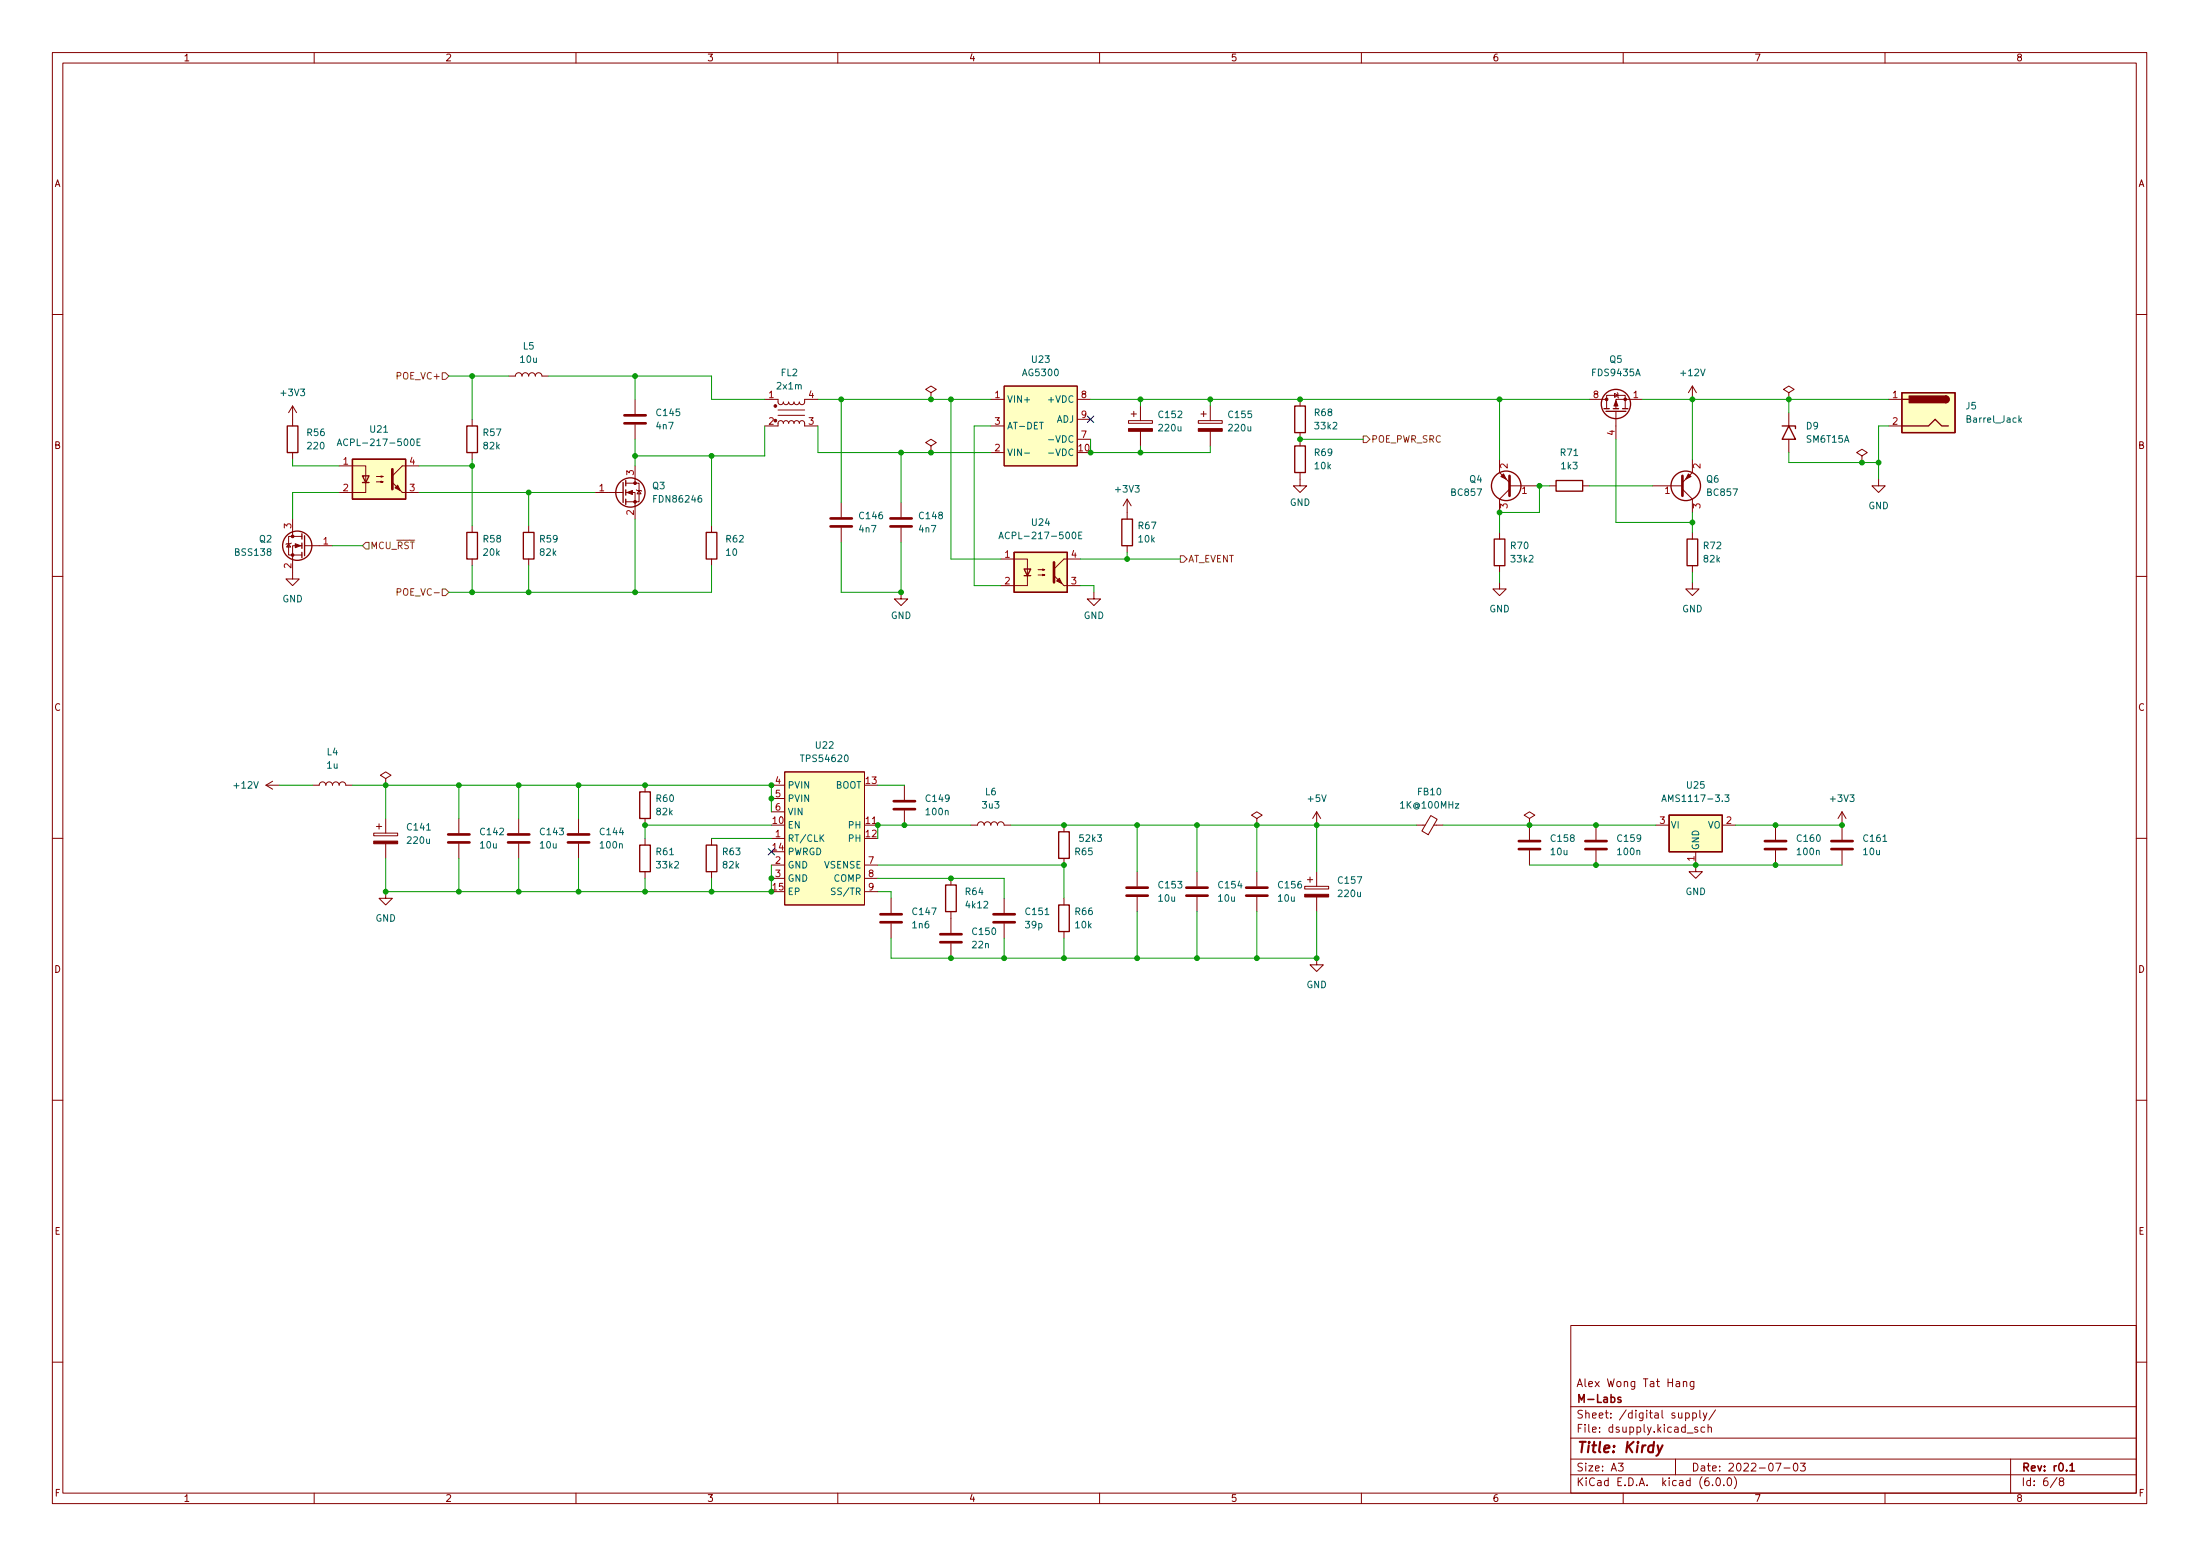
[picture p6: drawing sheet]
<svg xmlns="http://www.w3.org/2000/svg" width="420mm" height="297mm" viewBox="0 0 420 297" stroke-linecap="round" stroke-linejoin="round" font-family="sans-serif">
<g fill="none" stroke="#840000" stroke-width=".19">
<path d="M10 10h400v277h-400zM12 12h396v273h-396zM60 10v2M110 10v2M160 10v2M210 10v2M260 10v2M310 10v2M360 10v2M10 60h2M55.9 77.5v3.8M55.9 77.5l-.8 1.3"/>
<path d="M55.9 77.5l.7 1.3M97.2 71.8h1.2a.64 .64 0 0 1 .7-.6 .64 .64 0 0 1 .6 .6 .64 .64 0 0 1 .6-.6 .64 .64 0 0 1 .7 .6 .64 .64 0 0 1 .6-.6 .64 .64 0 0 1 .6 .6 .64 .64 0 0 1 .7-.6 .64 .64 0 0 1 .6 .6h1.3M121.3 76.2v2.8M146 76.2h2.6v.8l.5 .3 .4-.2 .1-.4 .1 .4 .3 .1 .4-.1 .2-.4 .1 .4 .3 .1 .5-.1 .1-.4 .2 .4 .2 .1h.4l.3-.5 .1 .4 .5 .1 .3-.3 .1-.7h2.5M148.6 79.3h5.1M148.6 78.3h5.1M177.8 75l1-.7-1-.6-1 .6 1 .7v1.2M177.8 76.2h.1M189.2 76.2h2.6M191.8 73.7h13.9v15.2h-13.9zM205.7 76.2h2.6M216 79h1"/>
<path d="M216.5 78.5v1M217.8 77.5v2.8M229.4 79h1M229.9 78.5v1M231.1 77.5v2.8M248.3 76.2v1.3M303.5 76.2h3.3M306.8 78v-2.5h3.6v2.5M308.4 75.1l.6 .4-.6 .4zM308.6 78.5v5.4M308.9 75l.2 1M313.7 76.2h-5.1v1.8"/>
<path d="M323.2 73.7l-.7 1.3M323.2 73.7v2.5M323.2 73.7l.8 1.3M341.6 75l1-.7-1-.6-1 .6 1 .7v1.2M341.6 76.2h.1M341.6 78.8v2.5M360.7 76.2h2.5M408 60h2M55.9 86.4v1.3M55.9 99.1v3.3M64.8 88.9h5v3.3M69.8 92.1v1.9h-5"/>
<path d="M71.9 92h1.3l-.4 .1v-.2l.4 .1M71.9 91h1.3l-.4 .1v-.3l.4 .2M76.8 94h3.2M80 88.9h-3.2l-1.9 1.9M90.2 80v1.3M90.2 86.4v1.3M113.7 94h5.3M119.5 94h1.8v5.1M119.5 92.2h2.5v3.6h-2.5M121.3 81.1v2.8M121.3 88.9v3.3M121.5 93.5l1.1 .3"/>
<path d="M122 93.6l.4 .7h-.7zM146 81.3h2.6v-.7l.5-.3 .4 .1 .1 .4 .1-.3 .3-.2 .4 .1 .2 .4 .2-.4 .5-.1 .2 .2 .1 .3 .2-.4 .4-.1 .3 .2 .2 .3 .1-.4 .4-.1 .4 .3 .1 .7h2.5M160.7 95.9v2.8M172.1 95.9v2.8M177.8 85.1l1-.6-1-.6-1 .6 1 .6v1.3M177.8 86.4h.1M189.2 86.4h2.6M189.2 81.3h2.6M205.7 83.9h2.6M205.7 80h2.6M215.3 95.3l-.8 1.3M215.3 95.3v3.8"/>
<path d="M215.3 95.3l.7 1.3M215.5 80.3h4.6v.5h-4.6zM217.8 82.3v2.8M228.9 80.3h4.5v.5h-4.5zM231.1 82.3v2.8M248.3 90.2v2.5h1.3l-1.3 1.3-1.3-1.3h1.3M248.3 82.6v2.5M286.4 87.7v2.5l1.9 1.9M288.3 93.4l-1.9 1.9v2.5M288.3 92.7h5.7M295.9 92.7h1.3M302.3 92.7h1.2"/>
<path d="M315.6 92.7h5.7M321.3 93.4l1.9 1.9v2.5M323.2 87.7v2.5l-1.9 1.9M341.6 83.9v2.5M355.6 87l1-.6-1-.6-1 .6 1 .6v1.3M355.6 88.3h.1M358.8 91.5v1.2h1.2l-1.2 1.3-1.3-1.3h1.3M360.7 81.3h2.5M10 110h2M55.1 103.8l.4 .6h-.8zM55.6 103.7l-1 .2M57.7 104.2h-1.8v6.3h1.2l-1.2 1.3-1.3-1.3h1.3"/>
<path d="M57.7 102.4h-2.6v3.6h2.6M58.2 104.2h5.3M90.2 100.4v1.2M90.2 106.7v1.3M101 100.4v1.2M101 106.7v1.3M135.9 100.4v1.2M135.9 106.7v1.3M160.7 100.7v2.8M172.1 113.1v1.2h1.3l-1.3 1.3-1.3-1.3h1.3M172.1 100.7v2.8M191.1 106.7h5.1v3.3"/>
<path d="M196.2 109.9v1.9h-5.1M198.2 109.8h1.3l-.4 .1v-.3l.4 .2M198.2 108.7h1.3l-.4 .2v-.3l.4 .1M203.2 111.8h3.2M206.4 106.7h-3.2l-1.9 1.9M208.9 113.1v1.2h1.3l-1.3 1.3-1.3-1.3h1.3M215.3 104.2v1.2M286.4 111.2v1.2h1.3l-1.3 1.3-1.3-1.3h1.3M286.4 101.6v1.3M286.4 108v1.3M323.2 111.2v1.2h1.3l-1.3 1.3-1.3-1.3h1.3M323.2 101.6v1.3"/>
<path d="M323.2 108v1.3M408 110h2M50.8 149.9h2.5M50.8 149.9l1.3 .8M52.1 149.1l-1.3 .8M59.7 149.9h1.3M61 149.9a.64 .64 0 0 1 .6-.6 .64 .64 0 0 1 .6 .6 .64 .64 0 0 1 .7-.6 .64 .64 0 0 1 .6 .6 .64 .64 0 0 1 .6-.6 .64 .64 0 0 1 .7 .6 .64 .64 0 0 1 .6-.6 .64 .64 0 0 1 .6 .6M66 149.9h1.3M71.4 159h4.5v.5h-4.5zM71.9 157.8h1M72.4 157.3v1M73.7 148.6l1-.6-1-.6-1.1 .6 1.1 .6v1.3"/>
<path d="M73.7 149.9h.1M73.7 156.2v2.8M87.6 156.2v2.8M99.1 156.2v2.8M110.5 156.2v2.8M123.2 149.9v1.3M123.2 156.2v1.3M147.3 149.9h2.6M147.3 152.4h2.6M147.3 155h2.6M149.9 147.4h15.2v25.4h-15.2zM165.1 157.5h2.5"/>
<path d="M172.7 149.9v2.8M172.7 154.7v2.8M185.4 157.5h1.3a.64 .64 0 0 1 .6-.6 .64 .64 0 0 1 .7 .6 .64 .64 0 0 1 .6-.6 .64 .64 0 0 1 .6 .6 .64 .64 0 0 1 .7-.6 .64 .64 0 0 1 .6 .6 .64 .64 0 0 1 .6-.6 .64 .64 0 0 1 .7 .6h1.2M203.2 157.5v1.3M240 156.2l1-.6-1-.6-1 .6 1 .6v1.3M240 157.5h.1M251.5 155v2.5M251.5 155l-.8 1.2M251.5 155l.7 1.2M270.5 157.5h1.7M273.3 155.7l1.2 .7-1.7 2.9-1.2-.7zM273.8 157.5h1.8"/>
<path d="M292.1 156.2l1-.6-1-.6-1 .6 1 .6v1.3M292.1 157.5h.1M292.1 157.5v2.8M304.8 157.5v2.8M316.2 157.5h2.6M328.9 157.5h2.6M339.1 157.5v2.8M351.8 155v5.3M351.8 155l-.8 1.2M351.8 155l.8 1.2M10 160h2M73.7 170.2v1.3h1.2l-1.2 1.3-1.3-1.3h1.3"/>
<path d="M73.7 161.1v2.8M87.6 161.1v2.8M99.1 161.1v2.8M110.5 161.1v2.8M123.2 160.1v1.2M123.2 166.4v1.3M135.9 160.1v1.2M135.9 166.4v1.3M147.3 160.1h2.6M147.3 165.1h2.6M147.3 167.7h2.6M165.1 165.1h2.5"/>
<path d="M165.1 167.7h2.5M165.1 170.2h2.5M170.2 171.5v2.8M170.2 176.3v2.8M181.6 167.7v1.2M181.6 174v4.1M191.8 171.5v2.8M191.8 176.3v2.8M203.2 163.9v1.2M203.2 171.5v1.3M203.2 177.8v1.3M217.2 166.4v2.8"/>
<path d="M217.2 171.2v2.8M228.6 166.4v2.8M228.6 171.2v2.8M240 166.4v2.8M240 171.2v2.8M249.2 169.2h4.5v.5h-4.5zM249.7 167.9h1M250.2 167.4v1M251.5 166.4v2.8M251.5 171.2v2.8M292.1 162.3v2.8M304.8 162.3v2.8"/>
<path d="M323.8 162.6v3.8h1.3l-1.3 1.3-1.2-1.3h1.2M339.1 162.3v2.8M351.8 162.3v2.8M408 160h2M181.6 180.1v2.8M251.5 182.9v1.3h1.2l-1.2 1.3-1.3-1.3h1.3M10 210h2M408 210h2M300 253h108v32h-108zM10 260h2M300 278.5h108M300 274.5h108"/>
<path d="M300 268.5h108M309.1 279.3h.9l-.5 .6 .4 .1v.7l-.2 .1-.6-.1M320 278.5v3M321.5 263.9l.2-.2 .4 .1v.9M321.5 263.7v1M321.9 269.8l.5-.1 .2 .3-.1 .6h-.6M321.9 269.7v1.5M322.2 273.6h1.2M323.3 269.8l.4-.1 .3 .3-.2 .6h-.5M323.3 269.7v1.5M323.5 263.7v1.2l-.3 .3-.3-.1M323.5 263.8l-.4-.1-.3 .3 .1 .6h.6"/>
<path d="M324.2 272.5l-.4-.1-.2 .2 .1 .2 .5 .2v.3h-.6M324.6 269.2v1.3l.3 .2M325.3 269.7l.3 1M325.6 272.5l-.5-.1-.2 .3 .1 .6h.6M326 269.7l-.5 1.4-.2 .1M326.2 272.6l.2-.2 .4 .1v.9M326.2 271.9v1.5M327.6 269.1l-1.2 2M339.1 279.3h1l-.6 1.5M342.7 279.4l.2-.1a.8 .8 0 0 1 .5 .8 .8 .8 0 0 1-.5 .7 1 1 0 0 1-.2-1.4zM343.8 279.3h1l-.5 .6 .4 .1v.7l-.2 .1-.7-.1M384 278.5v6.5"/>
<path d="M408 260h2M60 285v2M110 285v2M160 285v2M210 285v2M260 285v2M300 281.5h108M310 285v2M327.1 283.5v.1M327.9 282.2l.2-.1a.8 .8 0 0 1 .5 .8 .8 .8 0 0 1-.5 .7 1 1 0 0 1-.2-1.4zM329.2 283.5v.1M330.1 282.2l.1-.1a.8 .8 0 0 1 .5 .8 .8 .8 0 0 1-.5 .7 1 1 0 0 1-.1-1.4z"/>
<path d="M331.2 281.9a1.72 1.72 0 0 1 0 2.3M340.7 280.2h1.2M360 285v2M392.9 282l-1.3 2M393.6 282.8l-.3-.3 .1-.2 .2-.2 .4 .1 .1 .2v.2l-.7 .2-.1 .2v.3l.3 .3 .4-.1 .1-.2v-.4l-.3-.1"/>
</g>
<path d="M309.5 266.8l-.3-.1-.2 .2v.2l.5 .2v.3h-.5M395.3 279.7l.5-.4v1.5M395.3 280.8h.9" fill="none" stroke="#840000" stroke-width=".3"/>
<path d="M316.6 275.9l.3 1.3M317.5 275.9l-.9 1.8-.3 .2" fill="none" stroke="#840000" stroke-width=".4"/>
<g fill="none" stroke="#840000" stroke-width=".51">
<path d="M119.3 79.3h4M74.9 89.6v3.8M119.3 80.8h4M158.6 99h4.1M170.1 99h4M288.3 90.8v3.9M321.3 90.8v3.9M158.6 100.5h4.1M170.1 100.5h4M201.3 107.4v3.8M85.6 159.3h4.1M97 159.3h4.1"/>
<path d="M108.5 159.3h4M170.7 154.5h4.1M170.7 152.9h4.1M85.6 160.8h4.1M97 160.8h4.1M108.5 160.8h4M168.1 176.1h4.1M168.1 174.5h4.1M179.6 179.9h4M179.6 178.3h4M189.7 176.1h4.1M189.7 174.5h4.1"/>
<path d="M215.1 171h4.1M215.1 169.5h4.1M226.6 171h4M226.6 169.5h4M238 171h4.1M238 169.5h4.1M290.1 162.1h4M290.1 160.6h4M302.8 162.1h4M302.8 160.6h4M337.1 162.1h4M337.1 160.6h4"/>
<path d="M349.8 162.1h4M349.8 160.6h4"/>
</g>
<g fill="none" stroke="#840000" stroke-width=".25">
<path d="M247.3 77.5h2v5.1h-2zM306.3 78h1M306.7 78.5h3.8M308.1 78h1M309.9 78h1M363.2 75h10.2v7.6h-10.2zM363.2 76.2h1.3M371.6 75.6a.63 .63 0 0 1 .6 .6 .63 .63 0 0 1-.6 .7M54.9 81.3h2v5.1h-2zM67.3 87.7h10.2v7.6h-10.2zM69.2 90.8h1.3l-.7 1.3zM69.2 92.1h1.3"/>
<path d="M89.2 81.3h2v5.1h-2zM119 92.1v3.8M119.5 91.7v1M119.5 93.5v1M119.5 95.3v1M214.2 99.1h2.1v5.1h-2.1zM247.3 85.1h2v5.1h-2zM297.2 91.7h5.1v2.1h-5.1zM340.4 81.3h2.5v.5M341.6 81.3l1.3 2.6h-2.5zM363.2 81.3h5.1l1.3-1.3 1.2 1.3h1.3M57.7 101.9v1"/>
<path d="M57.7 103.7v1M57.7 105.4v1.1M58.2 102.3v3.8M89.2 101.6h2v5.1h-2zM99.9 101.6h2.1v5.1h-2.1zM134.9 101.6h2v5.1h-2zM193.7 105.4h10.1v7.7h-10.1zM195.6 108.6h1.2l-.6 1.3zM195.6 109.9h1.2M285.4 102.9h2v5.1h-2zM322.2 102.9h2v5.1h-2zM122.2 151.2h2v5h-2z"/>
<path d="M202.2 158.8h2v5.1h-2zM318.8 155.6h10.1v7h-10.1zM122.2 161.3h2v5.1h-2zM134.9 161.3h2v5.1h-2zM180.6 168.9h2v5.1h-2zM202.2 172.8h2v5h-2z"/>
<circle cx="308.6" cy="77.1" r="2.79"/>
<circle cx="120.4" cy="94" r="2.79"/>
<circle cx="287.7" cy="92.7" r="2.82"/>
<circle cx="321.9" cy="92.7" r="2.82"/>
<circle cx="56.8" cy="104.2" r="2.79"/>
</g>
<g fill="#ffffc2" stroke="#ffffc2" stroke-width=".19">
<path d="M318.8 155.6h10.1v7h-10.1z"/>
<path d="M191.8 73.7h13.9v15.2h-13.9z"/>
<path d="M193.7 105.4h10.1v7.7h-10.1z"/>
<path d="M363.2 75h10.2v7.6h-10.2z"/>
<path d="M149.9 147.4h15.2v25.4h-15.2z"/>
<path d="M67.3 87.7h10.2v7.6h-10.2z"/>
</g>
<g fill="none" stroke="#006464" stroke-width=".19">
<path d="M386.1 79.8l-.5 .5M64.4 85.1l.4-1.3 .5 1.3M64.5 84.7h.6M79.6 84.4h.5M80.3 83.8h-.7v1.3h.7M195.7 86.5h.9M200.3 86.5h.9M200.3 83.9h.9M385.7 80.1l.4 .5M190.8 102.8l.4-1.2 .4 1.2M190.9 102.5h.6M206 102.2h.4"/>
<path d="M206.6 101.6h-.6v1.2h.6M156.8 159.9l.5 .7M157.3 159.4l-.7 .7M317.4 153l.4-1.3 .4 1.3M317.5 152.6h.6M329.4 151.7h.8l-.4 .5 .3 .1v.6l-.1 .1-.6-.1M159.5 169.6l-.5-.1-.2 .1v.4l.6 .2 .1 .3-.2 .3-.5-.1"/>
</g>
<g fill="#840000" stroke="#840000" stroke-width=".19">
<path d="M286.6 91l.5-.5 .6 1z"/>
<path d="M249.2 170.7h4.5v.5h-4.5z"/>
<path d="M201.3 109.9l1.9 1.9z"/>
<path d="M201.8 110.9l.5-.5 .5 1z"/>
<path d="M322.5 90.5l.5 .5-1.1 .5z"/>
<path d="M215.5 81.8h4.6v.5h-4.6z"/>
<path d="M228.9 81.8h4.5v.5h-4.5z"/>
<path d="M308.6 76.5l.4 1h-.8z"/>
<path d="M71.4 160.6h4.5v.5h-4.5z"/>
<path d="M119.8 94l1-.4v.8z"/>
<path d="M74.9 92.1l1.9 1.9z"/>
<path d="M75.4 93.1l.5-.5 .6 1z"/>
<path d="M56.4 103.8l1 .4-1 .4z"/>
<circle cx="310.4" cy="76.2" r=".25"/>
<circle cx="306.8" cy="76.2" r=".25"/>
<circle cx="148.1" cy="77.5" r=".25"/>
<circle cx="121.3" cy="95.8" r=".25"/>
<circle cx="121.3" cy="92.2" r=".25"/>
<circle cx="55.9" cy="106" r=".25"/>
<circle cx="55.9" cy="102.4" r=".25"/>
</g>
<g fill="#840000" stroke="#840000" stroke-width=".25">
<path d="M371.6 75.6a.63 .63 0 0 1 .6 .6 .63 .63 0 0 1-.6 .7z"/>
<path d="M364.6 75.6h7v1.3h-7z"/>
</g>
<path d="M84.5 71.2h.6l.6 .6-.6 .6h-.6zM260.3 83.2h.7l.6 .7-.6 .6h-.7zM69.8 103.5h.7v1.3h-.7l-.6-.6zM75.8 113h.6l.2-.2-.1-.3-.7-.1v1.2M84.5 112.4h.6l.6 .7-.6 .6h-.6zM225.4 106.1h.7l.6 .6-.6 .7h-.7z" fill="none" stroke="#725600" stroke-width=".19"/>
<g fill="none" stroke="#009600" stroke-width=".19">
<path d="M85.7 71.8h11.5M90.2 71.8v8.2M104.8 71.8h31.1v4.4h10.1M121.3 71.8v4.4M156.2 76.2h33M160.7 76.2v19.7M181.6 76.2v30.5h9.5M208.3 76.2h95.2M217.8 76.2v1.3M231.1 76.2v1.3M286.4 76.2v11.5M313.7 76.2h47"/>
<path d="M323.2 76.2v11.5M341.6 76.2v2.6M55.9 87.7v1.2h8.9M64.8 94h-8.9v5.1M80 88.9h10.2M80 94h33.7M90.2 87.7v12.7M101 94v6.4M121.3 83.9v5M121.3 99.1v14M135.9 87v13.4M146 81.3v5.7h-24.7"/>
<path d="M156.2 81.3v5.1h33M172.1 86.4v9.5M189.2 81.3h-3.1v30.5h5M208.3 83.9v2.5h22.8v-1.3M217.8 85.1v1.3M248.3 83.9h12M295.9 92.7h-1.9v5.1h-7.6v3.8M303.5 92.7h12.1M308.6 83.9v15.8h14.6M323.2 97.8v3.8M341.6 86.4v1.9h17.2M360.7 81.3h-1.9v10.2"/>
<path d="M63.5 104.2h5.7M90.2 108v5.1M101 108v5.1M135.9 108v5.1h-50.2M160.7 103.5v9.6h11.4v-9.6M206.4 106.7h19M206.4 111.8h2.5v1.3M215.3 105.4v1.3M286.4 109.3v1.9M323.2 109.3v1.9M53.3 149.9h6.4M67.3 149.9h80v5.1"/>
<path d="M73.7 149.9v6.3M87.6 149.9v6.3M99.1 149.9v6.3M110.5 149.9v6.3M147.3 157.5h-24.1v2.6M167.6 149.9h5.1M185.4 157.5h-17.8v2.6M193 157.5h77.5M217.2 157.5v8.9M228.6 157.5v8.9M240 157.5v8.9M251.5 157.5v8.9"/>
<path d="M275.6 157.5h40.6M331.5 157.5h20.3M73.7 163.9v6.3h73.6v-5.1M87.6 163.9v6.3M99.1 163.9v6.3M110.5 163.9v6.3M123.2 167.7v2.5M135.9 167.7v2.5M135.9 160.1h11.4M167.6 165.1h35.6v6.4M167.6 170.2h2.6v1.3M167.6 167.7h24.2v3.8"/>
<path d="M191.8 179.1v3.8M203.2 179.1v3.8M217.2 174v8.9M228.6 174v8.9M240 174v8.9M251.5 174v8.9h-81.3v-3.8M292.1 165.1h59.7"/>
</g>
<path d="M207.7 79.4l1.2 1.3M208.9 79.4l-1.2 1.3M146.7 162l1.2 1.2M147.9 162l-1.2 1.2" fill="none" stroke="#000084" stroke-width=".19"/>
<g fill="#009600" stroke="#009600" stroke-width=".19">
<circle cx="228.6" cy="157.5" r=".46"/>
<circle cx="240" cy="157.5" r=".46"/>
<circle cx="248.3" cy="83.9" r=".46"/>
<circle cx="217.8" cy="86.4" r=".46"/>
<circle cx="215.3" cy="106.7" r=".46"/>
<circle cx="208.3" cy="86.4" r=".46"/>
<circle cx="286.4" cy="76.2" r=".46"/>
<circle cx="286.4" cy="97.8" r=".46"/>
<circle cx="228.6" cy="182.9" r=".46"/>
<circle cx="240" cy="182.9" r=".46"/>
<circle cx="251.5" cy="182.9" r=".46"/>
<circle cx="251.5" cy="157.5" r=".46"/>
<circle cx="248.3" cy="76.2" r=".46"/>
<circle cx="217.8" cy="76.2" r=".46"/>
<circle cx="231.1" cy="76.2" r=".46"/>
<circle cx="358.8" cy="88.3" r=".46"/>
<circle cx="355.6" cy="88.3" r=".46"/>
<circle cx="294" cy="92.7" r=".46"/>
<circle cx="341.6" cy="76.2" r=".46"/>
<circle cx="323.2" cy="76.2" r=".46"/>
<circle cx="203.2" cy="157.5" r=".46"/>
<circle cx="203.2" cy="165.1" r=".46"/>
<circle cx="217.2" cy="157.5" r=".46"/>
<circle cx="181.6" cy="182.9" r=".46"/>
<circle cx="191.8" cy="182.9" r=".46"/>
<circle cx="203.2" cy="182.9" r=".46"/>
<circle cx="217.2" cy="182.9" r=".46"/>
<circle cx="323.2" cy="99.7" r=".46"/>
<circle cx="304.8" cy="165.1" r=".46"/>
<circle cx="304.8" cy="157.5" r=".46"/>
<circle cx="292.1" cy="157.5" r=".46"/>
<circle cx="339.1" cy="157.5" r=".46"/>
<circle cx="339.1" cy="165.1" r=".46"/>
<circle cx="351.8" cy="157.5" r=".46"/>
<circle cx="323.8" cy="165.1" r=".46"/>
<circle cx="73.7" cy="149.9" r=".46"/>
<circle cx="73.7" cy="170.2" r=".46"/>
<circle cx="87.6" cy="170.2" r=".46"/>
<circle cx="87.6" cy="149.9" r=".46"/>
<circle cx="135.9" cy="87" r=".46"/>
<circle cx="181.6" cy="76.2" r=".46"/>
<circle cx="177.8" cy="76.2" r=".46"/>
<circle cx="160.7" cy="76.2" r=".46"/>
<circle cx="172.1" cy="86.4" r=".46"/>
<circle cx="177.8" cy="86.4" r=".46"/>
<circle cx="172.1" cy="113.1" r=".46"/>
<circle cx="147.3" cy="152.4" r=".46"/>
<circle cx="123.2" cy="149.9" r=".46"/>
<circle cx="99.1" cy="149.9" r=".46"/>
<circle cx="110.5" cy="149.9" r=".46"/>
<circle cx="121.3" cy="113.1" r=".46"/>
<circle cx="123.2" cy="170.2" r=".46"/>
<circle cx="123.2" cy="157.5" r=".46"/>
<circle cx="99.1" cy="170.2" r=".46"/>
<circle cx="110.5" cy="170.2" r=".46"/>
<circle cx="147.3" cy="149.9" r=".46"/>
<circle cx="147.3" cy="167.7" r=".46"/>
<circle cx="135.9" cy="170.2" r=".46"/>
<circle cx="147.3" cy="170.2" r=".46"/>
<circle cx="181.6" cy="167.7" r=".46"/>
<circle cx="172.7" cy="157.5" r=".46"/>
<circle cx="167.6" cy="157.5" r=".46"/>
<circle cx="90.2" cy="113.1" r=".46"/>
<circle cx="101" cy="113.1" r=".46"/>
<circle cx="90.2" cy="88.9" r=".46"/>
<circle cx="90.2" cy="71.8" r=".46"/>
<circle cx="121.3" cy="71.8" r=".46"/>
<circle cx="121.3" cy="87" r=".46"/>
<circle cx="101" cy="94" r=".46"/>
</g>
<text font-size="2.8" fill="#840000" x="301" y="277.3">Title: Kirdy</text>
<g font-size="2.1" fill="#840000">
<text x="301" y="267.8">M-Labs</text>
<text x="301" y="264.8">Alex Wong Tat Hang</text>
<text x="301" y="273.5">File: dsupply.kicad_sch</text>
<text x="301" y="270.8">Sheet: /digital supply/</text>
<text x="301" y="280.9">Size: A3</text>
<text x="323" y="280.9">Date: 2022-07-03</text>
<text x="386" y="280.9">Rev: r0.1</text>
<text x="301" y="283.7">KiCad E.D.A. kicad (6.0.0)</text>
<text x="386" y="283.7">Id: 6/8</text>
</g>
<g font-size="1.8" fill="#840000">
<text x="35" y="11.7">1</text>
<text x="85" y="11.7">2</text>
<text x="135" y="11.7">3</text>
<text x="185" y="11.7">4</text>
<text x="235" y="11.7">5</text>
<text x="285" y="11.7">6</text>
<text x="335" y="11.7">7</text>
<text x="385" y="11.7">8</text>
<text x="10.3" y="35.7">A</text>
<text x="408.3" y="35.7">A</text>
<text x="10.3" y="85.7">B</text>
<text x="408.3" y="85.7">B</text>
<text x="10.3" y="135.7">C</text>
<text x="408.3" y="135.7">C</text>
<text x="10.3" y="185.7">D</text>
<text x="408.3" y="185.7">D</text>
<text x="10.4" y="235.7">E</text>
<text x="408.4" y="235.7">E</text>
<text x="10.4" y="285.7">F</text>
<text x="35" y="286.7">1</text>
<text x="85" y="286.7">2</text>
<text x="135" y="286.7">3</text>
<text x="185" y="286.7">4</text>
<text x="235" y="286.7">5</text>
<text x="285" y="286.7">6</text>
<text x="335" y="286.7">7</text>
<text x="385" y="286.7">8</text>
<text x="408.4" y="285.7">F</text>
</g>
<g font-size="1.8" fill="#006464">
<text x="99.4" y="69.3">10u</text>
<text x="99.9" y="66.7">L5</text>
<text x="149.2" y="71.8">FL2</text>
<text x="195.5" y="71.8">AG5300</text>
<text x="197.1" y="69.3">U23</text>
<text x="304.2" y="71.8">FDS9435A</text>
<text x="307.4" y="69.3">Q5</text>
<text x="321.1" y="71.8">+12V</text>
<text x="53.8" y="75.6">+3V3</text>
<text x="148.5" y="74.3">2x1m</text>
<text x="192.3" y="76.9">VIN+</text>
<text x="200.5" y="76.9">+VDC</text>
<text x="58.7" y="83.2">R56</text>
<text x="70.8" y="82.6">U21</text>
<text x="92.4" y="83.2">R57</text>
<text x="125.4" y="82">4n7</text>
<text x="125.5" y="79.4">C145</text>
<text x="192.3" y="82">AT-DET</text>
<text x="201.7" y="80.7">ADJ</text>
<text x="221.4" y="79.8">C152</text>
<text x="221.4" y="82.3">220u</text>
<text x="234.7" y="79.8">C155</text>
<text x="234.8" y="82.3">220u</text>
<text x="251.1" y="79.4">R68</text>
<text x="251.3" y="82">33k2</text>
<text x="345" y="82">D9</text>
<text x="375.5" y="78.1">J5</text>
<text x="375.8" y="80.7">Barrel_Jack</text>
<text x="58.8" y="85.8">220</text>
<text x="65.9" y="85.1">ACPL-217-500E</text>
<text x="92.4" y="85.8">82k</text>
<text x="192.3" y="87">VIN-</text>
<text x="200.9" y="87">-VDC</text>
<text x="200.9" y="84.5">-VDC</text>
<text x="251.1" y="87">R69</text>
<text x="251.2" y="89.6">10k</text>
<text x="298.1" y="87">R71</text>
<text x="298.2" y="89.6">1k3</text>
<text x="345.1" y="84.5">SM6T15A</text>
<text x="124.6" y="93.4">Q3</text>
<text x="125.1" y="95.9">FDN86246</text>
<text x="213.2" y="94">+3V3</text>
<text x="277.3" y="94.7">BC857</text>
<text x="280.7" y="92.1">Q4</text>
<text x="325.9" y="92.1">Q6</text>
<text x="326.2" y="94.7">BC857</text>
<text x="164.2" y="101.6">4n7</text>
<text x="164.2" y="99.1">C146</text>
<text x="175.6" y="101.6">4n7</text>
<text x="175.7" y="99.1">C148</text>
<text x="197.1" y="100.4">U24</text>
<text x="217.5" y="101">R67</text>
<text x="246.3" y="96.6">GND</text>
<text x="356.8" y="97.2">GND</text>
<text x="45" y="106.1">BSS138</text>
<text x="49.5" y="103.5">Q2</text>
<text x="92.4" y="103.5">R58</text>
<text x="92.4" y="106.1">20k</text>
<text x="103.2" y="103.5">R59</text>
<text x="103.2" y="106.1">82k</text>
<text x="138.7" y="103.5">R62</text>
<text x="138.7" y="106.1">10</text>
<text x="192.2" y="102.9">ACPL-217-500E</text>
<text x="217.5" y="103.5">10k</text>
<text x="288.6" y="104.8">R70</text>
<text x="288.7" y="107.4">33k2</text>
<text x="325.4" y="104.8">R72</text>
<text x="325.4" y="107.4">82k</text>
<text x="53.9" y="115">GND</text>
<text x="170.1" y="118.1">GND</text>
<text x="206.9" y="118.1">GND</text>
<text x="284.4" y="116.9">GND</text>
<text x="321.2" y="116.9">GND</text>
<text x="155.9" y="142.9">U22</text>
<text x="62.5" y="144.2">L4</text>
<text x="62.5" y="146.7">1u</text>
<text x="153.3" y="145.5">TPS54620</text>
<text x="44.8" y="150.5">+12V</text>
<text x="125.4" y="153.1">R60</text>
<text x="125.4" y="155.6">82k</text>
<text x="150.4" y="150.5">PVIN</text>
<text x="150.4" y="153.1">PVIN</text>
<text x="150.4" y="155.6">VIN</text>
<text x="159.5" y="150.5">BOOT</text>
<text x="176.9" y="153.1">C149</text>
<text x="177" y="155.6">100n</text>
<text x="187.7" y="154.3">3u3</text>
<text x="188.2" y="151.8">L6</text>
<text x="249.9" y="153.1">+5V</text>
<text x="267.7" y="154.3">1K@100MHz</text>
<text x="270.9" y="151.8">FB10</text>
<text x="318.4" y="153.1">AMS1117-3.3</text>
<text x="322.2" y="150.5">U25</text>
<text x="349.7" y="153.1">+3V3</text>
<text x="77.9" y="158.5">C141</text>
<text x="77.9" y="161.1">220u</text>
<text x="91.8" y="162">10u</text>
<text x="91.9" y="159.4">C142</text>
<text x="103.2" y="162">10u</text>
<text x="103.3" y="159.4">C143</text>
<text x="114.7" y="159.4">C144</text>
<text x="114.8" y="162">100n</text>
<text x="150.4" y="160.7">RT/CLK</text>
<text x="150.4" y="158.2">EN</text>
<text x="162.1" y="158.2">PH</text>
<text x="162.1" y="160.7">PH</text>
<text x="206.3" y="160.7">52k3</text>
<text x="296.3" y="160.7">C158</text>
<text x="309" y="160.7">C159</text>
<text x="319" y="158.2">VI</text>
<text x="326.1" y="158.2">VO</text>
<text x="343.3" y="160.7">C160</text>
<text x="356" y="160.7">C161</text>
<text x="125.4" y="163.2">R61</text>
<text x="125.5" y="165.8">33k2</text>
<text x="138.1" y="163.2">R63</text>
<text x="138.1" y="165.8">82k</text>
<text x="150.4" y="163.2">PWRGD</text>
<text x="150.4" y="165.8">GND</text>
<text x="157.4" y="165.8">VSENSE</text>
<text x="205.4" y="163.2">R65</text>
<text x="296.3" y="163.2">10u</text>
<text x="309.1" y="163.2">100n</text>
<text x="324.5" y="162.3" transform="rotate(-90 324.5 162.3)">GND</text>
<text x="343.4" y="163.2">100n</text>
<text x="355.9" y="163.2">10u</text>
<text x="150.4" y="170.9">EP</text>
<text x="150.4" y="168.3">GND</text>
<text x="159.3" y="168.3">COMP</text>
<text x="159.4" y="170.9">SS/TR</text>
<text x="184.5" y="170.9">R64</text>
<text x="184.6" y="173.4">4k12</text>
<text x="221.3" y="172.1">10u</text>
<text x="221.4" y="169.6">C153</text>
<text x="232.7" y="172.1">10u</text>
<text x="232.8" y="169.6">C154</text>
<text x="244.2" y="172.1">10u</text>
<text x="244.3" y="169.6">C156</text>
<text x="255.7" y="168.7">C157</text>
<text x="255.7" y="171.2">220u</text>
<text x="321.9" y="170.9">GND</text>
<text x="71.7" y="175.9">GND</text>
<text x="174.3" y="177.2">1n6</text>
<text x="174.4" y="174.7">C147</text>
<text x="185.8" y="178.5">C150</text>
<text x="195.9" y="177.2">39p</text>
<text x="196" y="174.7">C151</text>
<text x="205.4" y="174.7">R66</text>
<text x="205.4" y="177.2">10k</text>
<text x="185.8" y="181">22n</text>
<text x="249.5" y="188.6">GND</text>
</g>
<g font-size="1.8" fill="#725600">
<text x="76.1" y="72.4">POE_VC+</text>
<text x="261.8" y="84.5">POE_PWR_SRC</text>
<text x="70.7" y="104.8">MCU_~{RST}</text>
<text x="226.9" y="107.4">AT_EVENT</text>
<text x="76.5" y="113.7">POE_VC-</text>
</g>
<g font-size="1.8" fill="#a90000">
<text x="146.8" y="76">1</text>
<text x="154.4" y="76">4</text>
<text x="190" y="76">1</text>
<text x="206.5" y="76">8</text>
<text x="304.3" y="76">8</text>
<text x="311.9" y="76">1</text>
<text x="361.5" y="76">1</text>
<text x="146.8" y="81.1">2</text>
<text x="154.4" y="81.1">3</text>
<text x="190" y="81.1">3</text>
<text x="206.5" y="83.6">7</text>
<text x="206.5" y="79.8">9</text>
<text x="308.4" y="83.1" transform="rotate(-90 308.4 83.1)">4</text>
<text x="361.5" y="81.1">2</text>
<text x="65.5" y="88.7">1</text>
<text x="78.2" y="88.7">4</text>
<text x="190" y="86.1">2</text>
<text x="206" y="86.1">10</text>
<text x="287.9" y="89.4" transform="rotate(-90 287.9 89.4)">2</text>
<text x="324.7" y="89.4" transform="rotate(-90 324.7 89.4)">2</text>
<text x="65.5" y="93.8">2</text>
<text x="78.2" y="93.8">3</text>
<text x="114.4" y="93.8">1</text>
<text x="121" y="90.7" transform="rotate(-90 121 90.7)">3</text>
<text x="290.7" y="94.3">1</text>
<text x="318" y="94.3">1</text>
<text x="55.6" y="100.9" transform="rotate(-90 55.6 100.9)">3</text>
<text x="121" y="98.3" transform="rotate(-90 121 98.3)">2</text>
<text x="287.9" y="97" transform="rotate(-90 287.9 97)">3</text>
<text x="324.7" y="97" transform="rotate(-90 324.7 97)">3</text>
<text x="61.7" y="103.9">1</text>
<text x="191.9" y="106.5">1</text>
<text x="204.6" y="106.5">4</text>
<text x="55.6" y="108.5" transform="rotate(-90 55.6 108.5)">2</text>
<text x="191.9" y="111.5">2</text>
<text x="204.6" y="111.5">3</text>
<text x="148.1" y="149.6">4</text>
<text x="165.4" y="149.6">13</text>
<text x="148.1" y="152.2">5</text>
<text x="148.1" y="154.7">6</text>
<text x="147.6" y="157.3">10</text>
<text x="148.1" y="159.8">1</text>
<text x="165.4" y="157.3">11</text>
<text x="165.4" y="159.8">12</text>
<text x="317" y="157.3">3</text>
<text x="329.7" y="157.3">2</text>
<text x="147.6" y="162.3">14</text>
<text x="148.1" y="164.9">2</text>
<text x="148.1" y="167.4">3</text>
<text x="165.9" y="164.9">7</text>
<text x="165.9" y="167.4">8</text>
<text x="323.6" y="164.4" transform="rotate(-90 323.6 164.4)">1</text>
<text x="147.6" y="170">15</text>
<text x="165.9" y="170">9</text>
</g>
</svg>
